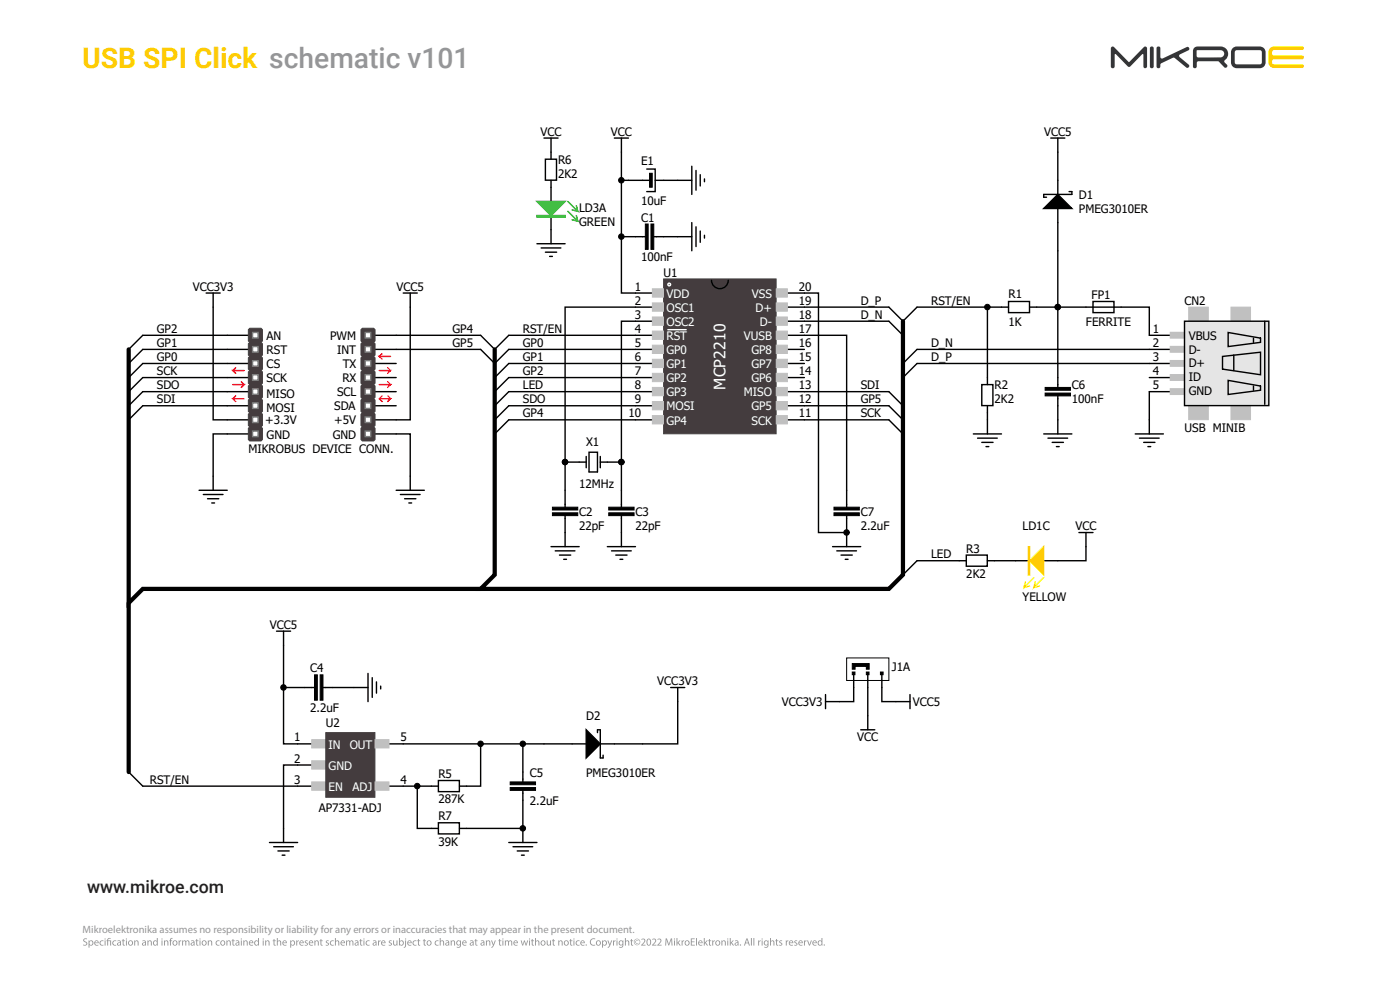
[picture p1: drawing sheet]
<svg xmlns="http://www.w3.org/2000/svg" width="420mm" height="297mm" viewBox="0 0 420 297" stroke-linecap="round" stroke-linejoin="round" font-family="sans-serif">
<path d="M381 14.4l1.3-.5h8.4a.54 .54 0 0 1 .5 .5 .54 .54 0 0 1-.5 .6h-8.6a.9 .9 0 0 0-.5 .8 .9 .9 0 0 0 .5 .8h8.6a.58 .58 0 0 1 .5 .6 .58 .58 0 0 1-.5 .6h-8.6a.8 .8 0 0 0-.5 .8 .8 .8 0 0 0 .7 .7h8.4a.55 .55 0 0 1 .5 .5 .55 .55 0 0 1-.5 .6h-8.4a1.74 1.74 0 0 1-1.8-1.8v-3.3z" fill-rule="evenodd" fill="#ffcc06"/>
<path d="M359 15.1l7.2-.1a1.09 1.09 0 0 1 1.1 1.1 1.09 1.09 0 0 1-1.1 1.1h-6.9l-.3-.5zM358.4 14.2l-.5 1.1v4.6a.58 .58 0 0 0 .6 .5 .58 .58 0 0 0 .5-.5l.1-1.2 .3-.3 6.3 .1a4 4 0 0 0 2.1 1.8l.4-.5-.4-.7a.72 .72 0 0 1-.5-.6 .72 .72 0 0 1 .5-.7 2.22 2.22 0 0 0 .5-2.5 2.22 2.22 0 0 0-2.1-1.4h-6.9zM347.1 14.1l-.1 5.8a.58 .58 0 0 0 .5 .5 .58 .58 0 0 0 .6-.5v-.7l.3-.2 3.7-1.7 3.8 2.9a.57 .57 0 0 0 .7-.1 .57 .57 0 0 0 0-.7l-2.7-2.3-.2-.4 .3-.4 2.5-1.2a.56 .56 0 0 0 .2-.7 .56 .56 0 0 0-.7-.3l-7.3 3.5-.6-.4v-3l-.5-.3zM345.1 14.1l-.1 5.8a.58 .58 0 0 0 .5 .5 .58 .58 0 0 0 .6-.5v-5.5l-.3-.4zM369.8 14.4l.9-.4 7.2-.1a1.74 1.74 0 0 1 1.8 1.8v3a1.74 1.74 0 0 1-1.8 1.7h-6.8a1.74 1.74 0 0 1-1.8-1.7v-3.4zM370.6 15.2l-.2 .5v3l.3 .5 7.2 .1 .6-.3 .1-3.3-.4-.6-7.1-.1zM333.4 14.1l-.1 .4v5.4a.58 .58 0 0 0 .5 .5 .58 .58 0 0 0 .6-.5v-3.5l.3-.2 3.6 3.7 .4 .2 4.2-3.9 .1 3.7a.55 .55 0 0 0 .6 .5 .55 .55 0 0 0 .5-.5v-5.4l-.3-.5-.6 .1-4.5 4.5-4.5-4.5-.4-.2z" fill-rule="evenodd" fill="#343537"/>
<path d="M247.1 283.2a.2 .2 0 0 1 .4 0 .2 .2 0 0 1-.4 0zM245.8 282.1l-.2 .2a.55 .55 0 0 0 0 .6 .55 .55 0 0 0 .6 .3l.2-.4a.52 .52 0 0 0-.1-.6 .52 .52 0 0 0-.5-.1zM245.5 282l.5-.2 .4 .2v-.9h.3v2.3h-.2v-.3a.74 .74 0 0 1-1.2 0 .74 .74 0 0 1 .2-1.1zM244.2 282.1l-.2 .4h.8l-.2-.4zM243.9 282.1a.67 .67 0 0 1 .8-.2 .67 .67 0 0 1 .3 .8h-1a.59 .59 0 0 0 .9 .4l.1 .2a.84 .84 0 0 1-1.1-.1 .84 .84 0 0 1 0-1.1zM242.1 281.8h.3l.4 1.3 .5-1.3h.3l-.6 1.6h-.3zM241.2 281.8h.2v.3l.6-.3v.3l-.5 .3v1h-.3zM240 282.1l-.2 .4h.8l-.2-.4zM239.7 282.1a.67 .67 0 0 1 .8-.2 .67 .67 0 0 1 .3 .8h-1a.59 .59 0 0 0 .9 .4l.1 .2a.84 .84 0 0 1-1.1-.1 .84 .84 0 0 1 0-1.1zM238.3 282l.5-.2 .4 .1-.7 .3a.69 .69 0 0 1 .5 1.2l-.8-.1 .1-.2 .4 .1 .3-.2-.7-.6zM237.1 282.1l-.2 .4h.8l-.1-.4zM236.8 282.1a.67 .67 0 0 1 .9-.2 .67 .67 0 0 1 .3 .8h-1.1a.59 .59 0 0 0 1 .4v.2a.84 .84 0 0 1-1.1-.1 .84 .84 0 0 1 0-1.1zM235.7 281.8h.3v.3l.5-.3v.3l-.5 .3v1h-.3zM233.8 282l.5-.2 .4 .1-.7 .3a.69 .69 0 0 1 .5 1.2l-.8-.1 .1-.2 .3 .1 .3-.2-.6-.6zM232.8 281.5l.3-.1v.4h.4v.3h-.4v.9l.4 .4h-.4l-.2-.3-.1-1h-.2zM231 281.1h.3v1a.55 .55 0 0 1 1 0v1.3h-.3v-1.1l-.3-.3-.4 .3v1.1h-.3zM229.6 282.1l-.1 .2a.57 .57 0 0 0 .4 .9l.4-.4a.51 .51 0 0 0-.1-.6 .51 .51 0 0 0-.6-.1zM229.3 282l.5-.2 .5 .3v-.3h.3v1.4a.81 .81 0 0 1-.4 .8 .81 .81 0 0 1-.9-.1v-.2a.57 .57 0 0 0 .7 .1 .57 .57 0 0 0 .3-.7 .72 .72 0 0 1-1.1 0 .72 .72 0 0 1 .1-1.1zM228.5 281.8h.3v1.6h-.3zM228.5 281.3h.3v.2h-.3zM227.4 281.8h.3v.3l.5-.3v.3l-.5 .3v1h-.3zM226 281.1h.3v2.3h-.3zM225.3 281.1h.3v2.3h-.3zM224.1 281.5l-.3 1h.6zM223.9 281.2h.4l.7 2.2h-.3l-.2-.7h-.8l-.2 .7h-.3zM221.9 283.2a.2 .2 0 0 1 .4 0 .2 .2 0 0 1-.4 0zM220.7 282.7l-.1 .2a.33 .33 0 0 0 .4 .3 .33 .33 0 0 0 .3-.3v-.3zM220.5 281.9l.5-.1 .4 .2 .2 1.4-.3-.2a.49 .49 0 0 1-.7 .1 .49 .49 0 0 1 0-.8l.7-.1v-.2l-.4-.2-.4 .1zM218.9 281.1h.3v1.5l.6-.8h.3l-.6 .7 .7 .9h-.3l-.5-.8-.2 .8h-.3zM218.2 281.8h.3v1.6h-.3zM218.2 281.3h.3v.2h-.3zM216.4 281.8h.3v.3a.57 .57 0 0 1 .7-.3 .57 .57 0 0 1 .3 .7v.9h-.2l-.1-1.1-.5-.2-.2 .3v1h-.3zM214.9 282.6a.54 .54 0 0 0 1 0 .54 .54 0 0 0-1 0zM214.5 282.6a.8 .8 0 0 1 1.6 0 .8 .8 0 0 1-1.6 0zM213.7 281.8h.2v.3l.5-.3v.3l-.4 .3v1h-.3zM212.7 281.5l.3-.1v.4h.4v.3h-.4v.9l.4 .4h-.5l-.2-.3v-1h-.2zM211.1 281.1h.3v1.5l.6-.8h.3l-.5 .7 .6 .9h-.3l-.5-.8-.2 .8h-.3zM209.9 282.1l-.2 .4h.8l-.1-.4zM209.6 282.1a.67 .67 0 0 1 .9-.2 .67 .67 0 0 1 .3 .8h-1.1a.59 .59 0 0 0 1 .4v.2a.84 .84 0 0 1-1.1-.1 .84 .84 0 0 1 0-1.1zM208.8 281.1h.3v2.3h-.3zM207.2 281.2h1.2v.3h-.9v.7h.9v.2h-.9v.8h1v.2h-1.3zM205.7 282.6a.54 .54 0 0 0 1 0 .54 .54 0 0 0-1 0zM205.3 282.6a.8 .8 0 0 1 1.6 0 .8 .8 0 0 1-1.6 0zM204.5 281.8h.2v.3l.5-.3v.3l-.4 .3v1h-.3zM202.9 281.1h.3v1.5l.6-.8h.4l-.6 .7 .6 .9h-.3l-.5-.8-.2 .8h-.3zM202.2 281.8h.3v1.6h-.3zM202.2 281.3h.3v.2h-.3zM199.7 281.2h.4l.5 1.8 .7-1.8h.3l.2 2.2h-.3l-.1-1.9-.7 1.9h-.2l-.6-1.9-.1 1.9h-.2zM197.2 281.5a.74 .74 0 0 1 1.2 .1 .74 .74 0 0 1-.4 1.1l-.4 .5h.9v.2h-1.3l.8-1a.49 .49 0 0 0 .1-.8 .49 .49 0 0 0-.8 .1zM195.6 281.5a.74 .74 0 0 1 1.2 .1 .74 .74 0 0 1-.4 1.1l-.4 .5h.9v.2h-1.3l.8-1a.49 .49 0 0 0 .1-.8 .49 .49 0 0 0-.8 .1zM194.5 281.6a.9 .9 0 0 0-.4 .9 .9 .9 0 0 0 .7 .6 .92 .92 0 0 0-.3-1.5zM194.1 281.6a.63 .63 0 0 1 .7-.3 .63 .63 0 0 1 .5 .6 .93 .93 0 0 1 0 1 .93 .93 0 0 1-1 .4l-.4-.9zM192.4 281.5a.74 .74 0 0 1 1.1 .1 .74 .74 0 0 1-.3 1.1l-.5 .5h1v.2h-1.4l.8-1a.49 .49 0 0 0 .1-.8 .49 .49 0 0 0-.7 .1zM190.8 281.9l.4-.2 .3 .2a.47 .47 0 0 0-.6 .1 .47 .47 0 0 0 0 .6 .47 .47 0 0 0 .6 .1 .55 .55 0 0 1-.8 0 .55 .55 0 0 1 .1-.8zM190.3 282.3a.85 .85 0 0 0 1.7 0 .85 .85 0 0 0-1.7 0zM190.1 282.3a1 1 0 0 1 2 0 1 1 0 0 1-2 0zM189.3 281.5l.3-.1v.4h.4v.3h-.4v.9l.3 .4h-.4l-.2-.3v-1h-.3zM187.5 281.1h.3v1a.55 .55 0 0 1 .9 0l.1 1.3h-.3v-1.1l-.4-.3-.3 .3v1.1h-.3zM186.1 282.1l-.2 .2a.57 .57 0 0 0 .4 .9l.4-.4a.51 .51 0 0 0 0-.6 .51 .51 0 0 0-.6-.1zM185.8 282l.5-.2 .5 .3v-.3h.2v1.4a.81 .81 0 0 1-.4 .8 .81 .81 0 0 1-.9-.1l.1-.2a.57 .57 0 0 0 .7 .1 .57 .57 0 0 0 .2-.7 .72 .72 0 0 1-1.1 0 .72 .72 0 0 1 .2-1.1zM185 281.8h.2v1.6h-.2zM185 281.3h.2v.2h-.2zM183.9 281.8h.2l.1 .3 .5-.3v.3l-.5 .3v1h-.3zM182.2 281.8h.3l.4 1.3 .5-1.3h.3l-.7 1.8-.6 .5-.1-.3 .5-.5zM181 282.2l-.1 .2a.48 .48 0 0 0 .2 .7 .48 .48 0 0 0 .6-.2 .55 .55 0 0 0 0-.6 .55 .55 0 0 0-.5-.2zM180.6 281.8h.3v.3a.72 .72 0 0 1 1 0 .72 .72 0 0 1 0 1 .72 .72 0 0 1-1 .1v.8h-.3zM179.1 282.6a.54 .54 0 0 0 1 0 .54 .54 0 0 0-1 0zM178.7 282.6a.8 .8 0 0 1 1.6 0 .8 .8 0 0 1-1.6 0zM177.4 281.4l.9-.2 .3 .1-.1 .2a.88 .88 0 0 0-1.2 .8 .88 .88 0 0 0 1.2 .8l.1 .2a1.12 1.12 0 0 1-1.5-.4 1.12 1.12 0 0 1 .3-1.5zM175.7 283.2a.2 .2 0 0 1 .4 0 .2 .2 0 0 1-.4 0zM174.5 282.1l-.1 .4h.8l-.2-.4zM174.3 282.1a.67 .67 0 0 1 .8-.2 .67 .67 0 0 1 .3 .8h-1.1a.59 .59 0 0 0 1 .4v.2a.84 .84 0 0 1-1-.1 .84 .84 0 0 1 0-1.1zM172.9 282l.6-.2 .4 .1-.1 .2a.58 .58 0 0 0-.8 .5 .58 .58 0 0 0 .8 .5l.1 .2a.81 .81 0 0 1-1.1-.2 .81 .81 0 0 1 .1-1.1zM172 281.8h.3v1.6h-.3zM172.1 281.3h.2v.2h-.2zM171.1 281.5l.2-.1v.4h.4v.3h-.4l.1 .9 .3 .4h-.4l-.2-.3v-1h-.3zM169.4 282.6a.55 .55 0 0 0 1.1 0 .55 .55 0 0 0-1.1 0zM169.1 282.6a.78 .78 0 0 1 1.5 0 .78 .78 0 0 1-1.5 0zM167.5 281.8h.2v.3a.57 .57 0 0 1 .7-.3 .57 .57 0 0 1 .4 .7v.9h-.3v-1.1l-.5-.2-.2 .3v1h-.3zM165.8 281.5l.3-.1v.4h.4v.3h-.4v.9l.4 .4h-.4l-.2-.3-.1-1h-.2zM164 281.8h.3v1.2l.3 .2 .4-.3v-1.1h.3v1.6h-.2v-.3l-.6 .3-.3-.1zM162.4 282.6a.55 .55 0 0 0 1.1 0 .55 .55 0 0 0-1.1 0zM162.1 282.6a.8 .8 0 0 1 1.6 0 .8 .8 0 0 1-1.6 0zM160.5 281.1h.3v1a.55 .55 0 0 1 1 0v1.3h-.3v-1.1l-.3-.3-.4 .3v1.1h-.3zM159.5 281.5l.3-.1v.4h.4v.3h-.4v.9l.4 .4h-.4l-.3-.3v-1h-.2zM158.7 281.8h.3v1.6h-.3zM158.7 281.3h.3v.2h-.3zM156.2 281.8h.3l.3 1.3 .4-1.3h.2l.4 1.3 .4-1.3h.2l-.5 1.6h-.2l-.4-1.3-.4 1.3h-.2zM154.5 282.1l-.2 .4h.8l-.2-.4zM154.2 282.1a.67 .67 0 0 1 .8-.2 .67 .67 0 0 1 .4 .8h-1.1a.59 .59 0 0 0 .9 .4l.1 .2a.84 .84 0 0 1-1.1-.1 .84 .84 0 0 1 0-1.1zM151.5 281.8h.2v.3a.52 .52 0 0 1 .5-.3 .52 .52 0 0 1 .4 .3l.4-.3 .5 .1 .2 1.5h-.3v-1.1l-.3-.3-.4 .3v1.1h-.3v-1.2l-.3-.2-.3 .3-.1 1.1h-.2zM150.7 281.8h.3v1.6h-.3zM150.7 281.3h.3v.2h-.3zM149.7 281.5l.3-.1v.4h.4v.3h-.4v.9l.4 .4h-.4l-.2-.3-.1-1h-.2zM147.3 281.8h.3l.4 1.3 .5-1.3h.2l-.6 1.8-.6 .5-.1-.3 .5-.5zM145.8 281.8h.2v.3a.57 .57 0 0 1 .7-.3 .57 .57 0 0 1 .4 .7v.9h-.3v-1.1l-.5-.2-.2 .3v1h-.3zM144.5 282.7l-.1 .2a.33 .33 0 0 0 .4 .3 .33 .33 0 0 0 .3-.3v-.3zM144.2 281.9l.6-.1 .4 .2 .2 1.4-.3-.2a.49 .49 0 0 1-.8 .1 .49 .49 0 0 1 .1-.8l.7-.1-.1-.2-.3-.2-.4 .1zM142.6 281.5l.3-.1v.4h.4v.3h-.4v.9l.4 .4h-.5l-.2-.3v-1h-.2zM141.3 282.7l-.1 .2a.33 .33 0 0 0 .3 .3 .33 .33 0 0 0 .3-.3v-.3zM141 281.9l.5-.1 .5 .2 .1 1.4-.3-.2a.49 .49 0 0 1-.7 .1 .49 .49 0 0 1 0-.8l.7-.1v-.2l-.3-.2-.4 .1zM139.1 282.1l-.2 .4h.8l-.1-.4zM138.8 282.1a.67 .67 0 0 1 .9-.2 .67 .67 0 0 1 .3 .8h-1.1a.59 .59 0 0 0 1 .4v.2a.84 .84 0 0 1-1.1-.1 .84 .84 0 0 1 0-1.1zM137.4 282.1l-.2 .2a.57 .57 0 0 0 .4 .9l.4-.4a.51 .51 0 0 0-.1-.6 .51 .51 0 0 0-.5-.1zM137.1 282l.5-.2 .4 .3 .1-.3h.2v1.4a.81 .81 0 0 1-.4 .8 .81 .81 0 0 1-.9-.1l.1-.2a.57 .57 0 0 0 .7 .1 .57 .57 0 0 0 .2-.7 .72 .72 0 0 1-1.1 0 .72 .72 0 0 1 .2-1.1zM135.2 281.8h.2l.1 .3a.57 .57 0 0 1 .6-.3 .57 .57 0 0 1 .4 .7v.9h-.3v-1.1l-.5-.2-.2 .3v1h-.3zM133.9 282.7l-.1 .2a.33 .33 0 0 0 .4 .3 .33 .33 0 0 0 .3-.3v-.3zM133.7 281.9l.5-.1 .4 .2 .2 1.4-.3-.2a.49 .49 0 0 1-.7 .1 .49 .49 0 0 1 0-.8l.7-.1v-.2l-.4-.2-.4 .1zM131.9 281.1h.3v1a.55 .55 0 0 1 1 0v1.3h-.2l-.1-1.1-.3-.3-.4 .3v1.1h-.3zM130.6 282l.6-.2 .4 .1-.1 .2a.58 .58 0 0 0-.8 .5 .58 .58 0 0 0 .8 .5l.1 .2a.81 .81 0 0 1-1.1-.2 .81 .81 0 0 1 .1-1.1zM128.3 282.6a.54 .54 0 0 0 1 0 .54 .54 0 0 0-1 0zM127.9 282.6a.8 .8 0 0 1 1.6 0 .8 .8 0 0 1-1.6 0zM127.1 281.5l.3-.1v.4h.4v.3h-.4v.9l.4 .4h-.5l-.2-.3v-1h-.2zM125.4 281.5l.3-.1v.4h.4v.3h-.4v.9l.3 .4h-.4l-.2-.3v-1h-.2zM124 282l.6-.2 .4 .1-.1 .2a.58 .58 0 0 0-.9 .5 .58 .58 0 0 0 .9 .5l.1 .2a.81 .81 0 0 1-1.1-.2 .81 .81 0 0 1 .1-1.1zM122.6 282.1l-.2 .4h.8l-.1-.4zM122.4 282.1a.67 .67 0 0 1 .8-.2 .67 .67 0 0 1 .3 .8h-1.1a.59 .59 0 0 0 1 .4v.2a.84 .84 0 0 1-1.1-.1 .84 .84 0 0 1 .1-1.1zM121.6 281.3h.2v.2h-.3zM121.5 281.8h.3v1.7l-.2 .4-.4 .1 .3-.6zM120.1 282.2l-.1 .2a.52 .52 0 0 0 .1 .6 .52 .52 0 0 0 .6 .1l.1-.2a.55 .55 0 0 0 0-.6 .55 .55 0 0 0-.6-.2zM119.7 281.1h.3v1a.71 .71 0 0 1 1 0 .71 .71 0 0 1-.1 1 .71 .71 0 0 1-1 0v.3h-.2zM117.9 281.8h.3v1.2l.4 .2 .3-.3 .1-1.1h.2v1.6h-.2v-.3l-.5 .3-.4-.1zM116.7 282l.5-.2 .3 .1-.6 .3a.69 .69 0 0 1 .4 1.2l-.7-.1v-.2l.4 .1 .3-.2-.6-.6zM114.8 282.1l-.2 .4h.8l-.1-.4zM114.5 282.1a.67 .67 0 0 1 .8-.2 .67 .67 0 0 1 .4 .8h-1.1a.59 .59 0 0 0 .9 .4l.1 .2a.84 .84 0 0 1-1.1-.1 .84 .84 0 0 1 0-1.1zM113.4 281.8h.2l.1 .3 .5-.3v.3l-.5 .3v1h-.3zM112.1 282.7l-.1 .2a.33 .33 0 0 0 .4 .3 .33 .33 0 0 0 .3-.3v-.3zM111.9 281.9l.5-.1 .5 .2 .1 1.4-.3-.2a.49 .49 0 0 1-.7 .1 .49 .49 0 0 1 0-.8l.7-.1v-.2l-.4-.2-.4 .1zM109.9 282l.6-.2 .4 .1-.1 .2a.58 .58 0 0 0-.8 .5 .58 .58 0 0 0 .8 .5l.1 .2a.81 .81 0 0 1-1.1-.2 .81 .81 0 0 1 .1-1.1zM109 281.8h.3v1.6h-.3zM109.1 281.3h.2v.2h-.2zM108.1 281.5l.2-.1v.4h.4v.3h-.4l.1 .9 .3 .4h-.4l-.2-.3v-1h-.3zM106.7 282.7l-.1 .2a.33 .33 0 0 0 .4 .3 .33 .33 0 0 0 .3-.3v-.3zM106.5 281.9l.5-.1 .4 .2 .2 1.4-.3-.2a.49 .49 0 0 1-.7 .1 .49 .49 0 0 1 0-.8l.7-.1v-.2l-.4-.2-.4 .1zM103.8 281.8h.3v.3a.52 .52 0 0 1 .5-.3 .52 .52 0 0 1 .4 .3l.3-.3 .6 .1 .1 1.5h-.2l-.1-1.1-.3-.3-.3 .3v1.1h-.3v-1.2l-.3-.2-.4 .3v1.1h-.3zM102.6 282.1l-.2 .4h.8l-.1-.4zM102.3 282.1a.67 .67 0 0 1 .8-.2 .67 .67 0 0 1 .4 .8h-1.1a.59 .59 0 0 0 1 .4v.2a.84 .84 0 0 1-1.1-.1 .84 .84 0 0 1 0-1.1zM100.5 281.1h.3v1a.55 .55 0 0 1 .9 0l.1 1.3h-.3v-1.1l-.3-.3-.4 .3v1.1h-.3zM99.2 282l.6-.2 .4 .1-.1 .2a.58 .58 0 0 0-.9 .5 .58 .58 0 0 0 .9 .5l.1 .2a.81 .81 0 0 1-1.1-.2 .81 .81 0 0 1 .1-1.1zM97.8 282l.5-.2 .3 .1-.6 .3a.69 .69 0 0 1 .4 1.2l-.7-.1 .1-.2 .3 .1 .3-.2-.6-.6zM96.1 281.5l.3-.1v.4h.4v.3h-.4v.9l.4 .4h-.4l-.2-.3-.1-1h-.2zM94.3 281.8h.3v.3a.57 .57 0 0 1 .7-.3 .57 .57 0 0 1 .3 .7v.9h-.2l-.1-1.1-.5-.2-.2 .3v1h-.3zM93.1 282.1l-.2 .4h.8l-.1-.4zM92.8 282.1a.67 .67 0 0 1 .8-.2 .67 .67 0 0 1 .4 .8h-1.1a.59 .59 0 0 0 .9 .4l.1 .2a.84 .84 0 0 1-1.1-.1 .84 .84 0 0 1 0-1.1zM91.5 282l.4-.2 .4 .1-.6 .3a.69 .69 0 0 1 .4 1.2l-.7-.1v-.2l.4 .1 .3-.2-.6-.6zM90.2 282.1l-.2 .4h.9l-.2-.4zM90 282.1a.67 .67 0 0 1 .8-.2 .67 .67 0 0 1 .3 .8h-1.1a.59 .59 0 0 0 1 .4v.2a.84 .84 0 0 1-1-.1 .84 .84 0 0 1 0-1.1zM88.9 281.8h.2v.3l.5-.3v.3l-.4 .3v1h-.3zM87.5 282.2l-.1 .2a.48 .48 0 0 0 .2 .7 .48 .48 0 0 0 .6-.2 .55 .55 0 0 0 0-.6 .55 .55 0 0 0-.6-.2zM87.1 281.8h.2v.3a.72 .72 0 0 1 1 0 .72 .72 0 0 1 0 1 .72 .72 0 0 1-.9 .1v.8h-.3zM85.2 282.1l-.2 .4h.8l-.2-.4zM84.9 282.1a.67 .67 0 0 1 .8-.2 .67 .67 0 0 1 .3 .8h-1a.59 .59 0 0 0 .9 .4l.1 .2a.84 .84 0 0 1-1.1-.1 .84 .84 0 0 1 0-1.1zM83 281.1h.3v1a.55 .55 0 0 1 1 0l.1 1.3h-.3l-.1-1.1-.3-.3-.4 .3v1.1h-.3zM82.1 281.5l.2-.1v.4h.4v.3h-.4l.1 .9 .3 .4h-.4l-.2-.3v-1h-.3zM79.5 281.8h.3v.3a.57 .57 0 0 1 .7-.3 .57 .57 0 0 1 .4 .7v.9h-.3v-1.1l-.5-.2-.3 .3v1h-.2zM78.8 281.8h.3v1.6h-.3zM78.8 281.3h.3v.2h-.3zM76.7 282.1l-.1 .2a.55 .55 0 0 0 0 .6 .55 .55 0 0 0 .6 .3l.2-.4a.52 .52 0 0 0-.1-.6 .52 .52 0 0 0-.6-.1zM76.4 282l.5-.2 .5 .2v-.9h.3v2.3h-.3v-.3a.74 .74 0 0 1-1.1 0 .74 .74 0 0 1 .1-1.1zM75.1 282.1l-.2 .4h.8l-.1-.4zM74.8 282.1a.67 .67 0 0 1 .9-.2 .67 .67 0 0 1 .3 .8h-1.1a.59 .59 0 0 0 1 .4v.2a.84 .84 0 0 1-1.1-.1 .84 .84 0 0 1 0-1.1zM73 281.8h.2l.1 .3a.57 .57 0 0 1 .6-.3 .57 .57 0 0 1 .4 .7v.9h-.3v-1.1l-.5-.2-.2 .3v1h-.3zM72.3 281.8h.2v1.6h-.2zM72.3 281.3h.2v.2h-.2zM71 282.7l-.1 .2a.33 .33 0 0 0 .3 .3 .33 .33 0 0 0 .3-.3v-.3zM70.7 281.9l.5-.1 .5 .2 .1 1.4-.2-.2a.49 .49 0 0 1-.8 .1 .49 .49 0 0 1 0-.8l.7-.1v-.2l-.3-.2-.4 .1zM69.7 281.5l.3-.1v.4h.4v.3h-.4v.9l.4 .4h-.4l-.2-.3-.1-1h-.2zM67.9 281.8h.3v.3a.57 .57 0 0 1 .7-.3 .57 .57 0 0 1 .3 .7v.9h-.2l-.1-1.1-.5-.2-.2 .3v1h-.3zM66.4 282.6a.54 .54 0 0 0 1 0 .54 .54 0 0 0-1 0zM66 282.6a.8 .8 0 0 1 1.6 0 .8 .8 0 0 1-1.6 0zM64.9 282l.6-.2 .4 .1-.1 .2a.58 .58 0 0 0-.8 .5 .58 .58 0 0 0 .8 .5l.1 .2a.81 .81 0 0 1-1.1-.2 .81 .81 0 0 1 .1-1.1zM62.3 281.8h.3v.3a.57 .57 0 0 1 .7-.3 .57 .57 0 0 1 .4 .7v.9h-.3l-.1-1.1-.4-.2-.3 .3v1h-.3zM60.8 282.6a.55 .55 0 0 0 1.1 0 .55 .55 0 0 0-1.1 0zM60.4 282.6a.8 .8 0 0 1 1.6 0 .8 .8 0 0 1-1.6 0zM59.9 281.8h.2v1.6h-.2zM59.9 281.3h.2v.2h-.2zM58.9 281.5l.2-.1v.4h.4v.3h-.4l.1 .9 .3 .4h-.4l-.2-.3v-1h-.3zM57.6 282.7l-.1 .2a.33 .33 0 0 0 .3 .3 .33 .33 0 0 0 .3-.3v-.3zM57.3 281.9l.5-.1 .5 .2 .1 1.4-.3-.2a.49 .49 0 0 1-.7 .1 .49 .49 0 0 1 0-.8l.7-.1v-.2l-.4-.2-.4 .1zM54.6 281.8h.3v.3a.52 .52 0 0 1 .5-.3 .52 .52 0 0 1 .4 .3l.3-.3 .6 .1 .1 1.5h-.2l-.1-1.1-.3-.3-.3 .3v1.1h-.3v-1.2l-.3-.2-.4 .3v1.1h-.3zM53.6 281.8h.2v.3l.6-.3v.3l-.5 .3v1h-.3zM52 282.6a.55 .55 0 0 0 1.1 0 .55 .55 0 0 0-1.1 0zM51.7 282.6a.78 .78 0 0 1 1.5 0 .78 .78 0 0 1-1.5 0zM51.2 281.2l.6-.1-.5 .4v.3h.3v.3h-.3v1.3h-.3v-1.3h-.2v-.3h.2zM49.2 281.8h.2l.1 .3a.57 .57 0 0 1 .6-.3 .57 .57 0 0 1 .4 .7v.9h-.3v-1.1l-.5-.2-.2 .3v1h-.3zM48.5 281.8h.2v1.6h-.2zM48.5 281.3h.2v.2h-.2zM46.4 282.1l-.2 .2a.55 .55 0 0 0 0 .6 .55 .55 0 0 0 .6 .3l.2-.4a.52 .52 0 0 0-.1-.6 .52 .52 0 0 0-.5-.1zM46.1 282l.5-.2 .4 .2v-.9h.3v2.3h-.2v-.3a.74 .74 0 0 1-1.2 0 .74 .74 0 0 1 .2-1.1zM44.2 281.8h.3v.3a.57 .57 0 0 1 .7-.3 .57 .57 0 0 1 .3 .7v.9h-.2l-.1-1.1-.5-.2-.2 .3v1h-.3zM43 282.7l-.1 .2a.33 .33 0 0 0 .3 .3 .33 .33 0 0 0 .3-.3v-.3zM42.7 281.9l.5-.1 .5 .2 .1 1.4-.3-.2a.49 .49 0 0 1-.7 .1 .49 .49 0 0 1 0-.8l.7-.1v-.2l-.3-.2-.4 .1zM40.3 281.8h.2v.3a.57 .57 0 0 1 .7-.3 .57 .57 0 0 1 .4 .7v.9h-.3v-1.1l-.5-.2-.2 .3-.1 1h-.2zM38.7 282.6a.55 .55 0 0 0 1.1 0 .55 .55 0 0 0-1.1 0zM38.4 282.6a.78 .78 0 0 1 1.5 0 .78 .78 0 0 1-1.5 0zM37.8 281.8h.3v1.6h-.3zM37.8 281.3h.2v.2h-.2zM36.8 281.5l.3-.1v.4h.4v.3h-.4v.9l.4 .4h-.5l-.2-.3v-1h-.2zM35.5 282.7l-.1 .2a.33 .33 0 0 0 .3 .3 .33 .33 0 0 0 .3-.3v-.3zM35.2 281.9l.5-.1 .5 .2 .1 1.4-.3-.2a.49 .49 0 0 1-.7 .1 .49 .49 0 0 1 0-.8l.7-.1v-.2l-.3-.2-.4 .1zM33.9 282l.6-.2 .4 .1-.1 .2a.58 .58 0 0 0-.8 .5 .58 .58 0 0 0 .8 .5l.1 .2a.81 .81 0 0 1-1.1-.2 .81 .81 0 0 1 .1-1.1zM32.3 281.3l.9-.1-.1 .2h-.5l-.2 .4h.9v1.6h-.2v-1.3h-.7v1.3h-.2v-1.3h-.3v-.3h.3zM31.4 281.8h.3v1.6h-.3zM31.4 281.3h.3v.2h-.3zM30.1 282l.6-.2 .4 .1-.1 .2a.58 .58 0 0 0-.9 .5 .58 .58 0 0 0 .9 .5l.1 .2a.81 .81 0 0 1-1.1-.2 .81 .81 0 0 1 .1-1.1zM28.7 282.1l-.2 .4h.9l-.2-.4zM28.5 282.1a.67 .67 0 0 1 .8-.2 .67 .67 0 0 1 .3 .8h-1.1a.59 .59 0 0 0 1 .4v.2a.84 .84 0 0 1-1.1-.1 .84 .84 0 0 1 .1-1.1zM27 282.2l-.1 .2a.48 .48 0 0 0 .1 .7 .48 .48 0 0 0 .7-.2 .55 .55 0 0 0 0-.6 .55 .55 0 0 0-.6-.2zM26.6 281.8h.2v.3a.72 .72 0 0 1 1 0 .72 .72 0 0 1 0 1 .72 .72 0 0 1-1 .1v.8h-.2zM25.1 281.4l1-.1-.1 .2-.7 .1 .1 .5a.74 .74 0 0 1 .7 1 .74 .74 0 0 1-1.2 .2l.1-.3a.46 .46 0 0 0 .7 .1 .46 .46 0 0 0-.2-.7 .6 .6 0 0 1-.5-.4 .6 .6 0 0 1 .1-.6z" fill="#939598"/>
<g fill="#000080" stroke="#000080" stroke-width=".3">
<circle cx="169.5" cy="138.5" r=".82"/>
<circle cx="186.4" cy="138.5" r=".82"/>
<circle cx="317.3" cy="92" r=".82"/>
</g>
<g fill="none" stroke="#000" stroke-width=".42">
<path d="M186.4 45.6v42.2h9.3M61.8 87.8h4.3M63.9 87.8v38h4.3M121 87.8h4.2M123.1 87.8v38h-4.3M195.7 96.3h-9.3v55.7M195.7 92h-26.2v60M218.5 84a2.51 2.51 0 0 1-2.5 2.5 2.51 2.51 0 0 1-2.5-2.5M236.3 87.8h9.2v71.8h8.5M236.3 92h30.4l4.2 4.3 4.2-4.3M236.3 96.3h30.4l4.2 4.2M296.2 92v23.3"/>
<path d="M300.4 92h2.2M302.6 90.4h6.3v3.3h-6.3zM308.9 92h2.1M68.2 104.7h-25.4l-4.2 4.2M68.2 108.9h-25.4l-4.2 4.3M68.2 113.2h-25.4l-4.2 4.2M68.2 117.4h-25.4l-4.2 4.2M68.2 100.5h-25.4l-4.2 4.2M118.8 104.7h25.4l4.2 4.2 4.2-4.2h43.1M118.8 100.5h25.4l4.2 4.2 4.2-4.2h43.1M195.7 108.9h-43.1l-4.2 4.3M195.7 113.2h-43.1l-4.2 4.2"/>
<path d="M195.7 117.4h-43.1l-4.2 4.2M236.3 100.5h17.7v51.5M236.3 104.7h5M236.3 108.9h5M236.3 113.2h5M236.3 117.4h30.4l4.2 4.2M294.5 115.3h3.4v6.3h-3.4zM344.8 104.7h-69.7l-4.2 4.2M344.8 108.9h-69.7l-4.2 4.3M68.2 121.6h-25.4l-4.2 4.2M169.5 138.5h6.4M175.9 136.8v3.4"/>
<path d="M176.7 135.5h2.5v5.9h-2.5zM180.1 138.5h6.3M180.1 136.8v3.4M195.7 121.6h-43.1l-4.2 4.2M195.7 125.8h-43.1l-4.2 4.2M236.3 121.6h30.4l4.2 4.2M236.3 125.8h30.4l4.2 4.2M292 130h8.4M293.3 131.3h5.9M294.5 132.6h3.4M295.8 133.8h.8M296.2 121.6v8.4"/>
<path d="M59.7 146.9h8.5M61 148.2h5.9M62.3 149.5h3.3M63.5 150.7h.9M63.9 142.7v4.2M169.5 154.5v9.3M186.4 154.5v9.3M254 154.5v9.3M165.3 163.8h8.5M166.6 165.1h5.9M167.8 166.4h3.4M169.1 167.6h.9"/>
<path d="M182.2 163.8h8.4M183.5 165.1h5.9M184.7 166.4h3.4M186 167.6h.8M249.8 163.8h8.4M251 165.1h5.9M252.3 166.4h3.4M253.6 167.6h.8M304.7 168h4.2M313.1 168h4.2"/>
</g>
<path d="M199.1 83.6h33.7v46.4h-33.7z" fill="#443c3e" stroke="#443c3e" stroke-width=".3"/>
<g fill="#c0c0c0" stroke="#c0c0c0" stroke-width=".3">
<path d="M195.7 86.6h3.3v2.4h-3.3z"/>
<path d="M195.7 90.8h3.3v2.5h-3.3z"/>
<path d="M195.7 95h3.3v2.5h-3.3z"/>
<path d="M195.7 99.2h3.3v2.5h-3.3z"/>
<path d="M195.7 103.4h3.3v2.5h-3.3z"/>
<path d="M195.7 107.7h3.3v2.5h-3.3z"/>
<path d="M195.7 111.9h3.3v2.5h-3.3z"/>
<path d="M195.7 116.1h3.3v2.5h-3.3z"/>
<path d="M195.7 120.3h3.3v2.5h-3.3z"/>
<path d="M195.7 124.6h3.3v2.4h-3.3z"/>
<path d="M232.9 86.6h3.3v2.4h-3.3z"/>
<path d="M232.9 90.8h3.3v2.5h-3.3z"/>
<path d="M232.9 95h3.3v2.5h-3.3z"/>
<path d="M232.9 99.2h3.3v2.5h-3.3z"/>
<path d="M232.9 103.4h3.3v2.5h-3.3z"/>
<path d="M232.9 107.7h3.3v2.5h-3.3z"/>
<path d="M232.9 111.9h3.3v2.5h-3.3z"/>
<path d="M232.9 116.1h3.3v2.5h-3.3z"/>
<path d="M232.9 120.3h3.3v2.5h-3.3z"/>
<path d="M232.9 124.6h3.3v2.4h-3.3z"/>
</g>
<g fill="none" stroke="#fff" stroke-width=".42">
<path d="M200.4 98.8h5.4"/>
<circle cx="200.8" cy="85.3" r=".4"/>
</g>
<g fill="#000" stroke="#000" stroke-width=".3">
<path d="M165.7 152h7.6v.8h-7.6z" fill-rule="evenodd"/>
<path d="M165.7 153.7h7.6v.8h-7.6z" fill-rule="evenodd"/>
<path d="M182.6 152h7.6v.8h-7.6z" fill-rule="evenodd"/>
<path d="M182.6 153.7h7.6v.8h-7.6z" fill-rule="evenodd"/>
<path d="M250.2 152h7.6v.8h-7.6z" fill-rule="evenodd"/>
<path d="M250.2 153.7h7.6v.8h-7.6z" fill-rule="evenodd"/>
</g>
<g fill="#000" stroke="#000" stroke-width=".3">
<circle cx="169.5" cy="138.5" r=".82"/>
<circle cx="186.4" cy="138.5" r=".82"/>
</g>
<path d="M38.6 104.7v76l4.2-4.2h101.4" fill="none" stroke="#000" stroke-width="1.3"/>
<path d="M308.5 163.8h.4v8.5h-.4z" fill-rule="evenodd" fill="#ff0" stroke="#ff0" stroke-width=".42"/>
<path d="M308.9 168l4.2-4.2v8.5z" fill="#ff0"/>
<path d="M308.9 168l4.2-4.2v8.5zM308.9 175.6l-1.7 .5M310.2 173.1l-3 3 .4-1.7M311.9 175.6l-1.7 .5M313.1 173.1l-2.9 3 .4-1.7" fill="none" stroke="#ff0" stroke-width=".42"/>
<g fill="none" stroke="#000" stroke-width=".42">
<path d="M68.2 100.5h6.3M68.2 104.7h6.3M68.2 108.9h6.3M68.2 113.2h6.3M68.2 117.4h6.3M112.5 100.5h6.3M112.5 104.7h6.3M112.5 108.9h6.3M112.5 113.2h6.3M112.5 117.4h6.3M68.2 121.6h6.3M68.2 125.8h6.3"/>
<path d="M68.2 130h6.3M112.5 121.6h6.3M112.5 125.8h6.3M112.5 130h6.3M323.7 159.6h4.2M325.8 159.6v8.4h-8.5M289.9 166.4h6.3v3.3h-6.3zM289.9 168h-14.8l-4.2 4.3M296.2 168h8.5"/>
</g>
<path d="M74.5 98.8l.4-.4h3.4l.4 .4v3.4l-.4 .4h-3.4l-.4-.4z" fill-rule="evenodd" fill="#443c3e"/>
<path d="M74.5 98.8l.4-.4h3.4l.4 .4v3.4l-.4 .4h-3.4l-.4-.4z" fill="none" stroke="#443c3e" stroke-width=".3"/>
<path d="M74.5 103l.4-.4h3.4l.4 .4v3.4l-.4 .4h-3.4l-.4-.4z" fill-rule="evenodd" fill="#443c3e"/>
<path d="M74.5 103l.4-.4h3.4l.4 .4v3.4l-.4 .4h-3.4l-.4-.4z" fill="none" stroke="#443c3e" stroke-width=".3"/>
<g fill="#fff" stroke="#808080" stroke-width=".42">
<path d="M75.8 99.6h1.6v1.7h-1.6z"/>
<path d="M75.8 103.9h1.6v1.6h-1.6z"/>
</g>
<path d="M74.5 107.2l.4-.4h3.4l.4 .4v3.4l-.4 .4h-3.4l-.4-.4z" fill-rule="evenodd" fill="#443c3e"/>
<path d="M74.5 107.2l.4-.4h3.4l.4 .4v3.4l-.4 .4h-3.4l-.4-.4z" fill="none" stroke="#443c3e" stroke-width=".3"/>
<path d="M74.5 111.5l.4-.5h3.4l.4 .5v3.3l-.4 .5h-3.4l-.4-.5z" fill-rule="evenodd" fill="#443c3e"/>
<path d="M74.5 111.5l.4-.5h3.4l.4 .5v3.3l-.4 .5h-3.4l-.4-.5z" fill="none" stroke="#443c3e" stroke-width=".3"/>
<g fill="#fff" stroke="#808080" stroke-width=".42">
<path d="M75.8 108.1h1.6v1.6h-1.6z"/>
<path d="M75.8 112.3h1.6v1.7h-1.6z"/>
</g>
<path d="M74.5 115.7l.4-.4h3.4l.4 .4v3.4l-.4 .4h-3.4l-.4-.4z" fill-rule="evenodd" fill="#443c3e"/>
<path d="M74.5 115.7l.4-.4h3.4l.4 .4v3.4l-.4 .4h-3.4l-.4-.4z" fill="none" stroke="#443c3e" stroke-width=".3"/>
<path d="M74.5 119.9l.4-.4h3.4l.4 .4v3.4l-.4 .4h-3.4l-.4-.4z" fill-rule="evenodd" fill="#443c3e"/>
<path d="M74.5 119.9l.4-.4h3.4l.4 .4v3.4l-.4 .4h-3.4l-.4-.4z" fill="none" stroke="#443c3e" stroke-width=".3"/>
<g fill="#fff" stroke="#808080" stroke-width=".42">
<path d="M75.8 116.5h1.6v1.7h-1.6z"/>
<path d="M75.8 120.8h1.6v1.6h-1.6z"/>
</g>
<path d="M74.5 124.1l.4-.4h3.4l.4 .4v3.4l-.4 .4h-3.4l-.4-.4z" fill-rule="evenodd" fill="#443c3e"/>
<path d="M74.5 124.1l.4-.4h3.4l.4 .4v3.4l-.4 .4h-3.4l-.4-.4z" fill="none" stroke="#443c3e" stroke-width=".3"/>
<path d="M74.5 128.4l.4-.5h3.4l.4 .5v3.3l-.4 .5h-3.4l-.4-.5z" fill-rule="evenodd" fill="#443c3e"/>
<path d="M74.5 128.4l.4-.5h3.4l.4 .5v3.3l-.4 .5h-3.4l-.4-.5z" fill="none" stroke="#443c3e" stroke-width=".3"/>
<g fill="#fff" stroke="#808080" stroke-width=".42">
<path d="M75.8 125h1.6v1.6h-1.6z"/>
<path d="M75.8 129.2h1.6v1.6h-1.6z"/>
</g>
<path d="M108.3 98.8l.4-.4h3.4l.4 .4v3.4l-.4 .4h-3.4l-.4-.4z" fill-rule="evenodd" fill="#443c3e"/>
<path d="M108.3 98.8l.4-.4h3.4l.4 .4v3.4l-.4 .4h-3.4l-.4-.4z" fill="none" stroke="#443c3e" stroke-width=".3"/>
<path d="M108.3 103l.4-.4h3.4l.4 .4v3.4l-.4 .4h-3.4l-.4-.4z" fill-rule="evenodd" fill="#443c3e"/>
<path d="M108.3 103l.4-.4h3.4l.4 .4v3.4l-.4 .4h-3.4l-.4-.4z" fill="none" stroke="#443c3e" stroke-width=".3"/>
<g fill="#fff" stroke="#808080" stroke-width=".42">
<path d="M109.6 99.6h1.6v1.7h-1.6z"/>
<path d="M109.6 103.9h1.6v1.6h-1.6z"/>
</g>
<path d="M108.3 107.2l.4-.4h3.4l.4 .4v3.4l-.4 .4h-3.4l-.4-.4z" fill-rule="evenodd" fill="#443c3e"/>
<path d="M108.3 107.2l.4-.4h3.4l.4 .4v3.4l-.4 .4h-3.4l-.4-.4z" fill="none" stroke="#443c3e" stroke-width=".3"/>
<path d="M108.3 111.5l.4-.5h3.4l.4 .5v3.3l-.4 .5h-3.4l-.4-.5z" fill-rule="evenodd" fill="#443c3e"/>
<path d="M108.3 111.5l.4-.5h3.4l.4 .5v3.3l-.4 .5h-3.4l-.4-.5z" fill="none" stroke="#443c3e" stroke-width=".3"/>
<g fill="#fff" stroke="#808080" stroke-width=".42">
<path d="M109.6 108.1h1.6v1.6h-1.6z"/>
<path d="M109.6 112.3h1.6v1.7h-1.6z"/>
</g>
<path d="M108.3 115.7l.4-.4h3.4l.4 .4v3.4l-.4 .4h-3.4l-.4-.4z" fill-rule="evenodd" fill="#443c3e"/>
<path d="M108.3 115.7l.4-.4h3.4l.4 .4v3.4l-.4 .4h-3.4l-.4-.4z" fill="none" stroke="#443c3e" stroke-width=".3"/>
<path d="M108.3 119.9l.4-.4h3.4l.4 .4v3.4l-.4 .4h-3.4l-.4-.4z" fill-rule="evenodd" fill="#443c3e"/>
<path d="M108.3 119.9l.4-.4h3.4l.4 .4v3.4l-.4 .4h-3.4l-.4-.4z" fill="none" stroke="#443c3e" stroke-width=".3"/>
<g fill="#fff" stroke="#808080" stroke-width=".42">
<path d="M109.6 116.5h1.6v1.7h-1.6z"/>
<path d="M109.6 120.8h1.6v1.6h-1.6z"/>
</g>
<path d="M108.3 124.1l.4-.4h3.4l.4 .4v3.4l-.4 .4h-3.4l-.4-.4z" fill-rule="evenodd" fill="#443c3e"/>
<path d="M108.3 124.1l.4-.4h3.4l.4 .4v3.4l-.4 .4h-3.4l-.4-.4z" fill="none" stroke="#443c3e" stroke-width=".3"/>
<path d="M108.3 128.4l.4-.5h3.4l.4 .5v3.3l-.4 .5h-3.4l-.4-.5z" fill-rule="evenodd" fill="#443c3e"/>
<path d="M108.3 128.4l.4-.5h3.4l.4 .5v3.3l-.4 .5h-3.4l-.4-.5z" fill="none" stroke="#443c3e" stroke-width=".3"/>
<g fill="#fff" stroke="#808080" stroke-width=".42">
<path d="M109.6 125h1.6v1.6h-1.6z"/>
<path d="M109.6 129.2h1.6v1.6h-1.6z"/>
</g>
<g fill="none" stroke="#ee0e22" stroke-width=".42">
<path d="M69.9 115.3h3.3l-.8 .8M70.7 118.6l-.8 .9M70.7 110.2l-.8 .8M72.4 114.4l.8 .9M73.2 119.5h-3.3l.8 .8M73.2 111h-3.3l.8 .9M113.8 111h3.4l-.9 .9M113.8 115.3h3.4l-.9 .8M113.8 119.5h3.4l-.9 .8M113.8 119.5l.8 .8M114.6 106l-.8 .8M114.6 118.6l-.8 .9"/>
<path d="M116.3 110.2l.9 .8M116.3 114.4l.9 .9M116.3 118.6l.9 .9M117.2 106.8h-3.4l.8 .9"/>
</g>
<g fill="none" stroke="#000" stroke-width=".42">
<path d="M163.2 41.4h4.2M163.6 47.7h3.4v6.3h-3.4zM165.3 41.4v6.3M165.3 54v6.4M184.3 41.4h4.2M186.4 41.4v4.2M188.5 54h6.4M194 50.7h2.6v6.7h-2.6M196.6 54h6.7M161.1 73h8.4M162.3 74.3h6M163.6 75.6h3.4"/>
<path d="M164.9 76.8h.8M165.3 64.6v8.4M190.6 70.9h3M196.1 70.9h3M203.3 70.9h4.2M207.5 66.7v8.5M208.8 68v5.9M210.1 69.2v3.4M211.3 70.5v.9M344.8 117.4v12.6M340.6 130h8.4M341.8 131.3h5.9"/>
<path d="M343.1 132.6h3.4M344.4 133.8h.8M91.4 206h3M96.9 206h2.9M247.7 208.2v4.2M256.1 201.8v8.5h-8.4M260.3 201.8v4.2M264.6 201.8v8.5h8.4M273 208.2v4.2M89.3 222.9h4.2M89.3 229.3h4.2M89.3 235.6h4.2"/>
<path d="M116.7 222.9h40.2v11.4M116.7 235.6h8.5M131.5 233.9h6.3v3.4h-6.3zM131.5 235.6h-6.3v12.7h6.3M144.2 222.9v12.7h-6.3M156.9 236.9v11.4h-19M80.8 252.5h8.5M82.1 253.8h5.9M83.4 255h3.4M84.6 256.3h.9M85.1 248.3v4.2M131.5 246.6h6.3v3.3h-6.3z"/>
<path d="M152.6 252.5h8.5M153.9 253.8h5.9M155.2 255h3.3M156.4 256.3h.9M156.9 248.3v4.2"/>
</g>
<g fill="#000" stroke="#000" stroke-width=".3">
<path d="M193.6 67.1h.8v7.6h-.8z" fill-rule="evenodd"/>
<path d="M195.3 67.1h.8v7.6h-.8z" fill-rule="evenodd"/>
<path d="M94.4 202.2h.8v7.6h-.8z" fill-rule="evenodd"/>
<path d="M96 202.2h.9v7.6h-.9z" fill-rule="evenodd"/>
<path d="M153.1 236h7.6v.9h-7.6z" fill-rule="evenodd"/>
<path d="M153.1 234.3h7.6v.9h-7.6z" fill-rule="evenodd"/>
</g>
<path d="M194.9 51.9h.8v4.2h-.8zM255.7 201.4h.8v.8h-.8zM259.9 201.4h.8v.8h-.8zM264.1 201.4h.8v.8h-.8z" fill="#000" stroke="#000" stroke-width=".3"/>
<g fill="#c0c0c0" stroke="#c0c0c0" stroke-width=".3">
<path d="M93.5 221.7h4.2v2.5h-4.2z"/>
<path d="M93.5 228h4.2v2.5h-4.2z"/>
<path d="M93.5 234.3h4.2v2.5h-4.2z"/>
<path d="M112.5 221.7h4.2v2.5h-4.2z"/>
<path d="M112.5 234.3h4.2v2.5h-4.2z"/>
</g>
<path d="M97.7 219.6h14.8v19.3h-14.8z" fill="#443c3e" stroke="#443c3e" stroke-width=".3"/>
<path d="M255.7 198.9h5v1.7h-.8v-.9h-3.4v.9h-.8z" fill-rule="evenodd" fill="#000"/>
<path d="M254 197.2h12.7v6.7h-12.7zM255.7 198.9h5v1.7h-.8v-.9h-3.4v.9h-.8z" fill="none" stroke="#000" stroke-width=".3"/>
<path d="M161.1 64.6h8.4v.4h-8.4z" fill-rule="evenodd" fill="#00bf00" stroke="#00bf00" stroke-width=".42"/>
<path d="M161.1 60.4h8.4l-4.2 4.2z" fill="#00bf00"/>
<path d="M161.1 60.4h8.4l-4.2 4.2zM170.4 63.3l2.9 3-1.7-.4M170.4 60.4l2.9 2.9-1.7-.4M172.9 64.6l.4 1.7M172.9 61.6l.4 1.7" fill="none" stroke="#00bf00" stroke-width=".42"/>
<g fill="none" stroke="#000" stroke-width=".42">
<path d="M186.4 54h2.1M203.3 54h4.2M207.5 49.8v8.5M208.8 51.1v5.9M210.1 52.4v3.3M211.3 53.6v.9M186.4 70.9h4.2M199.1 70.9h4.2M317.3 75.2v40.9M311 92h33.8v8.5h6.3M327.9 90.4h6.3v3.3h-6.3zM317.3 118.6v11.4"/>
<path d="M344.8 104.7h6.3M344.8 108.9h6.3M344.8 113.2h6.3M344.8 117.4h6.3M313.1 130h8.5M314.4 131.3h5.9M315.7 132.6h3.3M316.9 133.8h.9M83 189.2h4.2M85.1 189.2v4.2M106.2 206h4.2M110.4 201.8v8.5"/>
<path d="M111.7 203.1v5.9M112.9 204.4v3.3M114.2 205.6v.9M201.2 206h4.2M203.3 206v4.3M258.2 218.7h4.2M260.3 206v12.7"/>
</g>
<g fill="#000" stroke="#000" stroke-width=".3">
<path d="M313.5 116.1h7.6v.9h-7.6z" fill-rule="evenodd"/>
<path d="M313.5 117.8h7.6v.8h-7.6z" fill-rule="evenodd"/>
</g>
<circle cx="317.3" cy="92" r=".82" fill="#000" stroke="#000" stroke-width=".3"/>
<g fill="#c0c0c0" stroke="#c0c0c0" stroke-width=".3">
<path d="M356.6 92h5.9v4.2h-5.9z"/>
<path d="M369.3 92h5.9v4.2h-5.9z"/>
<path d="M369.3 121.6h5.9v4.2h-5.9z"/>
<path d="M356.6 121.6h5.9v4.2h-5.9z"/>
</g>
<g fill="#c0c0c0" stroke="#c0c0c0" stroke-width=".42">
<path d="M351.1 116.5h4.2v1.7h-4.2z"/>
<path d="M351.1 112.3h4.2v1.7h-4.2z"/>
<path d="M351.1 108.1h4.2v1.6h-4.2z"/>
<path d="M351.1 103.9h4.2v1.6h-4.2z"/>
<path d="M351.1 99.6h4.2v1.7h-4.2z"/>
</g>
<path d="M355.4 96.3h25.2v25.3h-25.2z" fill="#e5e5e5" stroke="#000" stroke-width=".42"/>
<g fill="none" stroke="#000" stroke-width=".42">
<path d="M315.2 41.4h4.3M317.3 41.4v16.9M320.7 57.4h.9v.9h-8.5v.8h.9M313.1 62.5l4.2-4.2 4.3 4.2zM317.3 62.5v12.7M275.1 92h25.3M368.4 99.6l9.8 1.7v1.3l-9.8 1.3zM379.4 96.3v24.9M366.8 106.8l11.4-1.2v6.7l-11.4-1.7zM368.4 114l9.8 1.7v1.3l-9.8 1.2zM370.1 106.4v4.6M376 101.3v1.3"/>
<path d="M376 115.7v1.3M68.2 130h-4.3v12.7M118.8 130h4.3v16.9M118.8 146.9h8.5M120.1 148.2h5.9M121.4 149.5h3.4M122.7 150.7h.8M85.1 193.4v29.5h4.2M85.1 206h6.3M99.8 206h6.4M175.9 218.7l4.2 4.2-4.2 4.3zM179.2 219.6v-.9h.9v8.5h.8v-.9"/>
<path d="M203.3 210.3v12.6h-23.2M38.6 231.4l4.2 4.2h46.5M89.3 229.3h-4.2v19M156.9 222.9h19"/>
</g>
<path d="M313.1 62.5l4.2-4.2 4.3 4.2zM175.9 218.7l4.2 4.2-4.2 4.3z" fill="#000"/>
<path d="M270.9 96.3v76l-4.2 4.2h-122.5l4.2-4.2v-67.6M38.6 180.7v50.7" fill="none" stroke="#000" stroke-width="1.3"/>
<g fill="#000" stroke="#000" stroke-width=".3">
<circle cx="186.4" cy="54" r=".82"/>
<circle cx="186.4" cy="70.9" r=".82"/>
<circle cx="296.2" cy="92" r=".82"/>
<circle cx="254" cy="159.6" r=".82"/>
<circle cx="85" cy="206" r=".82"/>
<circle cx="125.2" cy="235.6" r=".82"/>
<circle cx="144.2" cy="222.9" r=".82"/>
<circle cx="156.8" cy="222.9" r=".82"/>
<circle cx="156.8" cy="248.3" r=".82"/>
</g>
<text font-size="8.5" fill="#ffcb05" x="24.7" y="20.3">USB SPI Click schematic v101</text>
<text font-size="5.3" fill="#231f20" x="26.1" y="267.5">www.mikroe.com</text>
<text font-size="4.7" fill="#fff" x="217.7" y="116.9" transform="rotate(-90 217.7 116.9)">MCP2210</text>
<g font-size="3.5">
<text x="162.1" y="40.7">VCC</text>
<text x="183.3" y="40.7">VCC</text>
<text x="313.2" y="40.7">VCC5</text>
<text x="167.4" y="49.1">R6</text>
<text x="167.4" y="53.3">2K2</text>
<text x="192.3" y="49.5">E1</text>
<text x="323.7" y="59.7">D1</text>
<text x="173.8" y="63.5">LD3A</text>
<text x="192.3" y="61.5">10uF</text>
<text x="323.7" y="63.9">PMEG3010ER</text>
<text x="173.8" y="67.7">GREEN</text>
<text x="192.3" y="66.4">C1</text>
<text x="192.3" y="78.2">100nF</text>
<text x="199.1" y="82.9">U1</text>
<text x="57.8" y="87.1">VCC3V3</text>
<text x="119" y="87.1">VCC5</text>
<text x="190.4" y="87.1">1</text>
<text x="239.6" y="87.1">20</text>
<text x="302.6" y="89.2">R1</text>
<text x="327.5" y="89.6">FP1</text>
<text x="190.4" y="91.3">2</text>
<text x="190.4" y="95.5">3</text>
<text x="239.6" y="95.5">18</text>
<text x="239.6" y="91.3">19</text>
<text x="258.2" y="95.6">D_N</text>
<text x="258.2" y="91.3">D_P</text>
<text x="279.3" y="91.3">RST/EN</text>
<text x="355.4" y="91.3">CN2</text>
<text x="47" y="99.8">GP2</text>
<text x="80" y="101.9">AN</text>
<text x="99" y="101.9">PWM</text>
<text x="135.7" y="99.8">GP4</text>
<text x="156.9" y="99.8">RST/EN</text>
<text x="190.4" y="99.8">4</text>
<text x="239.6" y="99.8">17</text>
<text x="302.6" y="97.7">1K</text>
<text x="325.8" y="97.7">FERRITE</text>
<text x="345.8" y="99.8">1</text>
<text x="356.6" y="101.9">VBUS</text>
<text x="47.1" y="104">GP1</text>
<text x="80" y="106.1">RST</text>
<text x="101.1" y="106.1">INT</text>
<text x="135.7" y="104">GP5</text>
<text x="156.9" y="104">GP0</text>
<text x="190.4" y="104">5</text>
<text x="239.6" y="104">16</text>
<text x="279.3" y="104">D_N</text>
<text x="345.8" y="104">2</text>
<text x="356.6" y="106.1">D-</text>
<text x="47.1" y="112.4">SCK</text>
<text x="47.1" y="108.2">GP0</text>
<text x="80" y="110.3">CS</text>
<text x="102.8" y="110.3">TX</text>
<text x="156.9" y="112.4">GP2</text>
<text x="156.9" y="108.2">GP1</text>
<text x="190.4" y="108.2">6</text>
<text x="190.4" y="112.4">7</text>
<text x="239.6" y="112.4">14</text>
<text x="239.6" y="108.2">15</text>
<text x="279.3" y="108.2">D_P</text>
<text x="345.8" y="108.2">3</text>
<text x="345.8" y="112.4">4</text>
<text x="356.6" y="109.9">D+</text>
<text x="47.1" y="116.7">SDO</text>
<text x="80" y="114.6">SCK</text>
<text x="80" y="119.2">MISO</text>
<text x="101.1" y="118.8">SCL</text>
<text x="102.7" y="114.6">RX</text>
<text x="156.9" y="116.7">LED</text>
<text x="190.4" y="116.7">8</text>
<text x="239.6" y="116.7">13</text>
<text x="258.2" y="116.7">SDI</text>
<text x="298.3" y="116.7">R2</text>
<text x="321.6" y="116.7">C6</text>
<text x="345.8" y="116.7">5</text>
<text x="356.6" y="118.4">GND</text>
<text x="356.6" y="114.1">ID</text>
<text x="47.1" y="120.9">SDI</text>
<text x="80" y="123.4">MOSI</text>
<text x="100.3" y="123">SDA</text>
<text x="156.8" y="125.1">GP4</text>
<text x="156.9" y="120.9">SDO</text>
<text x="188.5" y="125.1">10</text>
<text x="190.4" y="120.9">9</text>
<text x="239.6" y="125.1">11</text>
<text x="239.6" y="120.9">12</text>
<text x="258.2" y="125.1">SCK</text>
<text x="258.2" y="120.9">GP5</text>
<text x="298.3" y="120.9">2K2</text>
<text x="321.6" y="120.9">100nF</text>
<text x="79.6" y="127.2">+3.3V</text>
<text x="80" y="131.4">GND</text>
<text x="99.8" y="131.4">GND</text>
<text x="100.3" y="127.2">+5V</text>
<text x="355.4" y="129.3">USB MINIB</text>
<text x="74.5" y="135.7">MIKROBUS DEVICE CONN.</text>
<text x="175.9" y="133.6">X1</text>
<text x="173.8" y="146.2">12MHz</text>
<text x="173.8" y="154.7">C2</text>
<text x="190.6" y="154.7">C3</text>
<text x="258.2" y="154.7">C7</text>
<text x="173.8" y="158.9">22pF</text>
<text x="190.6" y="158.9">22pF</text>
<text x="258.2" y="158.9">2.2uF</text>
<text x="306.8" y="158.9">LD1C</text>
<text x="322.6" y="158.9">VCC</text>
<text x="279.3" y="167.3">LED</text>
<text x="289.9" y="165.6">R3</text>
<text x="289.9" y="173.2">2K2</text>
<text x="306.8" y="180">YELLOW</text>
<text x="81" y="188.4">VCC5</text>
<text x="93.1" y="201.5">C4</text>
<text x="267.5" y="201.1">J1A</text>
<text x="197.2" y="205.3">VCC3V3</text>
<text x="93.1" y="213.4">2.2uF</text>
<text x="175.9" y="215.9">D2</text>
<text x="234.6" y="211.7">VCC3V3</text>
<text x="273.8" y="211.7">VCC5</text>
<text x="97.7" y="218">U2</text>
<text x="88.2" y="222.2">1</text>
<text x="120.1" y="222.2">5</text>
<text x="257.2" y="222.2">VCC</text>
<text x="88.2" y="228.6">2</text>
<text x="131.5" y="233.2">R5</text>
<text x="159" y="232.8">C5</text>
<text x="175.9" y="232.8">PMEG3010ER</text>
<text x="44.9" y="234.9">RST/EN</text>
<text x="88.2" y="234.9">3</text>
<text x="120.1" y="234.9">4</text>
<text x="95.6" y="243.3">AP7331-ADJ</text>
<text x="131.5" y="240.8">287K</text>
<text x="131.5" y="245.9">R7</text>
<text x="159" y="241.2">2.2uF</text>
<text x="131.5" y="253.5">39K</text>
</g>
<g font-size="3.5" fill="#fff">
<text x="199.9" y="89.2">VDD</text>
<text x="225.6" y="89.2">VSS</text>
<text x="199.9" y="93.4">OSC1</text>
<text x="226.7" y="93.4">D+</text>
<text x="199.9" y="97.7">OSC2</text>
<text x="199.9" y="101.9">RST</text>
<text x="223.2" y="101.9">VUSB</text>
<text x="228" y="97.7">D-</text>
<text x="199.9" y="106.1">GP0</text>
<text x="225.4" y="106.1">GP8</text>
<text x="199.9" y="110.3">GP1</text>
<text x="225.4" y="110.3">GP7</text>
<text x="199.9" y="118.8">GP3</text>
<text x="199.9" y="114.6">GP2</text>
<text x="223.2" y="118.8">MISO</text>
<text x="225.4" y="114.6">GP6</text>
<text x="199.9" y="123">MOSI</text>
<text x="225.4" y="123">GP5</text>
<text x="199.9" y="127.2">GP4</text>
<text x="225.5" y="127.2">SCK</text>
<text x="98.6" y="224.3">IN</text>
<text x="104.9" y="224.3">OUT</text>
<text x="98.6" y="230.7">GND</text>
<text x="98.6" y="237">EN</text>
<text x="105.8" y="237">ADJ</text>
</g>
<text font-size="3.2" fill="#939598" x="24.8" y="279.6">Mikroelektronika assumes no responsibility or liability for any errors or inaccuracies that may appear in the present document.</text>
</svg>
